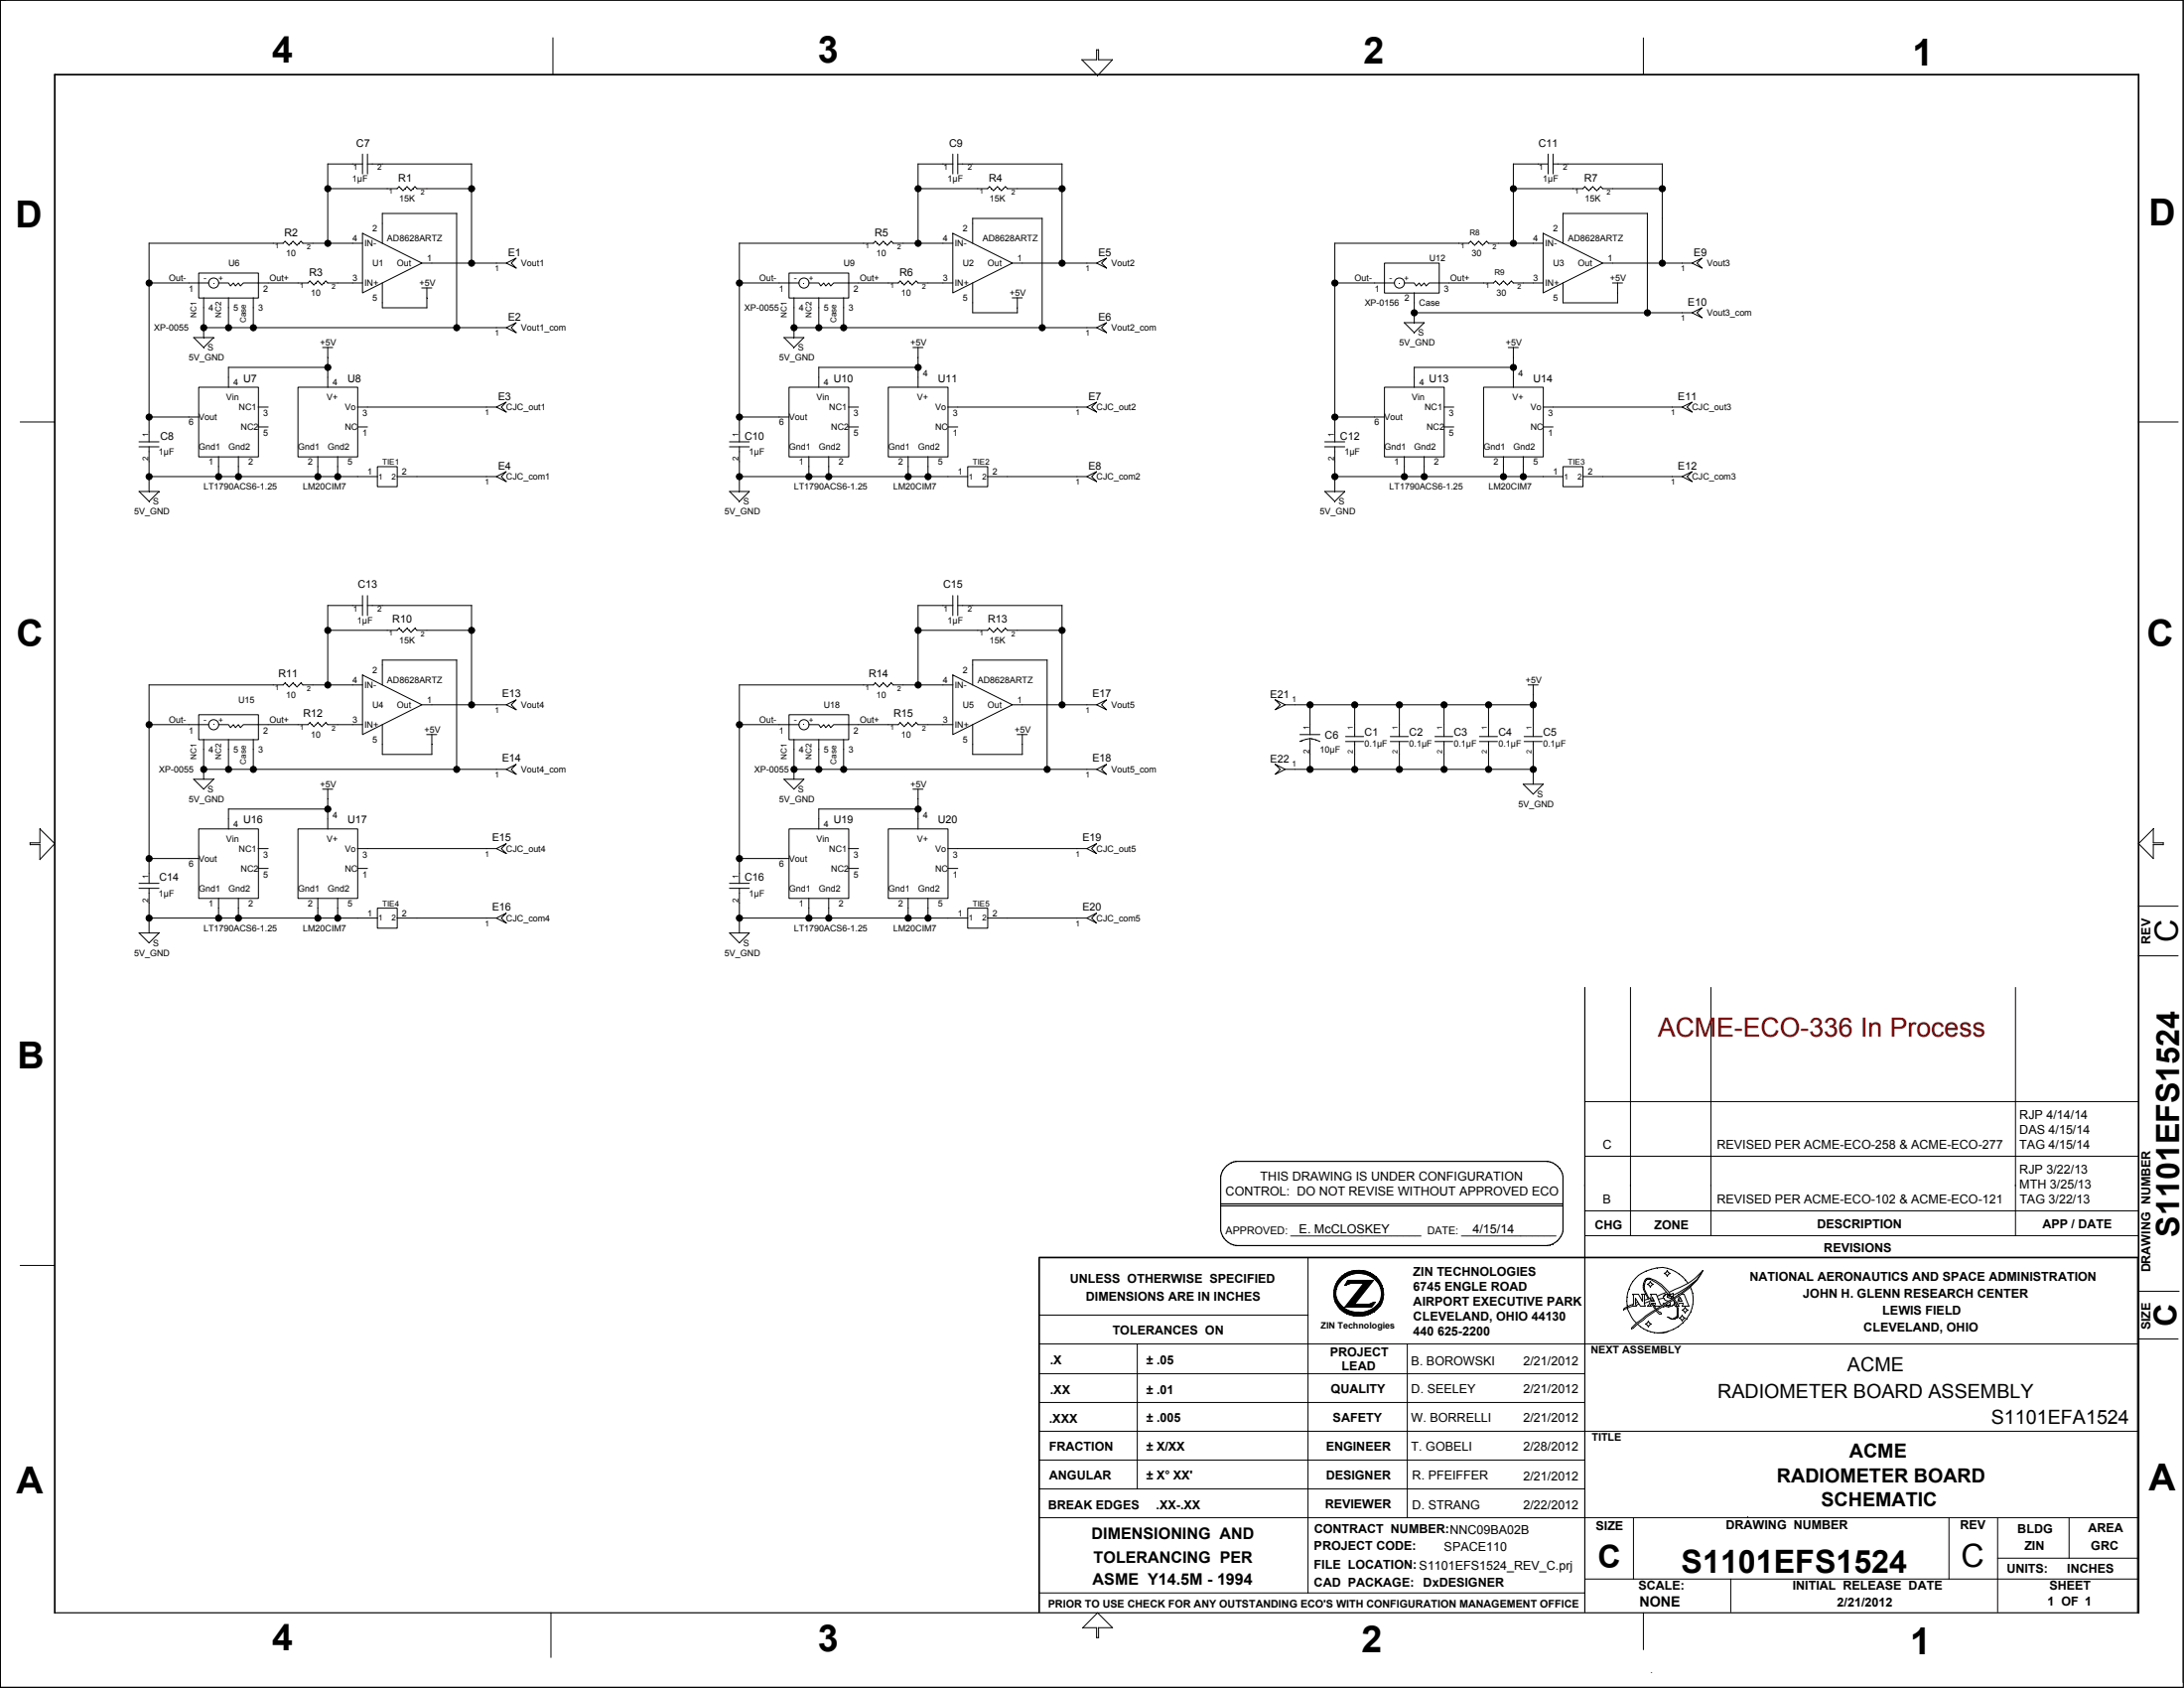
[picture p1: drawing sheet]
<svg xmlns="http://www.w3.org/2000/svg" width="559mm" height="432mm" viewBox="0 0 559 432" stroke-linecap="round" stroke-linejoin="round" font-family="sans-serif">
<g fill="none" stroke="#000" stroke-width=".25">
<path d="M.1 0h558.5v431.7h-558.5zM141.5 9.7v9.4M281.1 12.7v2.6h3.5l-3.8 4-4-4M281.1 12.7h-.5v2.6h-3.8M420.5 9.7v9.4M558.6 0v431.7M558.6 0h-558.5v431.7M92.7 39.4v5.1M94 39.4v5.1M243.8 39.4v5.1M245.1 39.4v5.1M396.1 39.4v5.1"/>
<path d="M397.4 39.4v5.1M83.9 42h8.9M83.9 48.3h17.7M83.9 41.9v20.3M92.7 59.7l15.2 7.6-15.2 7.6zM94 42h26.7M97.8 54.6v7.7M97.8 54.6h19.1M101.6 48.3l.5-.5 1 1 1-1 1.1 1 1-1 .5 .5M106.6 48.3h14.1M116.8 54.6v29.2M120.6 41.9v25.4"/>
<path d="M234.9 42h8.9M234.9 48.3h17.8M234.9 41.9v20.3M243.8 59.7l15.2 7.6-15.2 7.6zM245 42h26.8M248.9 55.8v6.5M248.9 55.9h17.8M252.7 48.3l.5-.5 1 1 1-1 1 1 1-1 .5 .5h14.1M266.6 55.8v28M271.7 41.9v25.4M387.2 42h8.9M387.2 41.9v20.3"/>
<path d="M387.2 48.3h17.8l.5-.5 1 1 1-1 1 1 1.1-1 .5 .5M394.8 59.7l15.3 7.6-15.3 7.6zM397.3 42h28M399.9 54.6v7.7M399.9 54.6h21.6M410 48.3h15.3M421.5 54.6v25.4M425.3 41.9v25.4M38.1 72.4h15.3M38.1 62.2h34.4l.4-.5 1.1 1 1-1 1 1 1-1 .5 .5M38.1 62.2v50.9M50.8 69.8h15.3v6.4h-15.3z"/>
<path d="M52.1 76.2v10.2M55.9 72.4h2.6l.5 .7 .7-.7 .5 .7 .8-.7 .5 .7 .8-.7h3.8M58.5 76.2v7.6M64.8 76.2v7.6M66 72.4h12.8l.5-.5 1 1 1-1 1 1 1.1-1 .5 .5M77.5 62.2h15.3M83.8 72.4h9M97.8 72.3v6.4h11.5M107.9 67.3h21.7M107.9 73.7h2.6M109.2 73.6v5.1M129.5 67.3l2.6-1.3-1.3 1.3 1.3 1.3z"/>
<path d="M189.2 62.2v50.9M189.2 72.4h15.3M189.2 62.2h34.3M201.9 69.8h15.3v6.4h-15.3zM203.1 76.2v10.2M207 72.4h2.5l.5 .7 .8-.7 .5 .7 .7-.7 .5 .7 .8-.7h16.6M209.5 76.2v7.6M215.8 76.2v7.6M223.5 62.2l.5-.5 1 1 1-1 1 1 1-1 .5 .5h15.3M229.8 72.4l.5-.5 1 1 1.1-1 1 1 1-1 .5 .5h8.9M248.9 72.3v7.7h11.4M259 67.3h21.6"/>
<path d="M259 76.2h2.6M260.3 76.2v3.8M280.6 67.3l2.5-1.3-1.3 1.3 1.3 1.3zM341.5 72.4h15.3M341.5 62.2h34.3l.5-.5 1 1 1-1 1 1 1-1 .6 .5M341.5 62.2v50.9M354.2 67.3h14v7.7h-14zM359.3 72.4h2.6l.5 .7 .7-.7 .5 .7 .8-.7 .5 .7 .8-.7h16.5l.4-.5 1.1 1 1-1 1 1 1-1 .5 .5M361.9 74.9v7.6M380.8 62.2h14.1M387.2 72.4h7.7M410 67.3h23"/>
<path d="M412.6 72.4h2.5M413.9 72.3v5.2h-14v-5.2M432.9 67.3l2.6-1.3-1.3 1.3 1.3 1.3zM49.5 86.4h5.2l-2.6 2.5-2.5-2.5M50.8 99.1h15.3v17.8h-15.3zM52.1 83.8h77.5M58.5 93.9v5.2M58.5 94h25.4M76.2 99.1h15.3v17.8h-15.3zM82.5 88.9h2.6M83.9 88.9v10.2M129.5 83.8l2.6-1.3-1.3 1.3 1.3 1.3z"/>
<path d="M200.6 86.4h5.1l-2.6 2.5zM201.9 99.1h15.3v17.8h-15.3zM203.1 83.8h77.5M209.5 93.9v5.2M209.5 94h25.4M227.3 99.1h15.3v17.8h-15.3zM233.6 88.9h2.6M234.9 88.9v10.2M280.6 83.8l2.5-1.3-1.3 1.3 1.3 1.3zM354.2 99.1h15.3v17.8h-15.3zM359.3 82.5h5.1l-2.5 2.6zM361.9 93.9v5.2"/>
<path d="M361.9 80h71.1M361.9 94h25.3M379.6 99.1h15.3v17.8h-15.3zM385.9 88.9h2.6M387.2 88.9v10.2M432.9 80l2.6-1.3-1.3 1.3 1.3 1.3zM5.2 107.9h8.9M35.6 113h5.1M35.6 114.3h5.1M38.1 106.7h12.8M38.1 114.3v11.4M55.9 116.8v5.1"/>
<path d="M61 116.8v5.1M66 104.1h2.6M66 109.2h2.6M81.3 116.8v5.1M86.4 116.8v5.1M91.4 104.1h35.6M91.4 109.2h2.6M96.6 119.4h5v5.1h-5zM127 104.1l2.5-1.2-1.2 1.2 1.2 1.3zM186.6 113h5.1M186.6 114.3h5.1M189.2 114.3v11.4"/>
<path d="M189.2 106.7h12.7M207 116.8v5.1M212 116.8v5.1M217.1 104.1h2.6M217.1 109.2h2.6M232.4 116.8v5.1M237.4 116.8v5.1M242.5 104.1h35.6M242.5 109.2h2.6M247.6 119.4h5.1v5.1h-5.1zM278.1 104.1l2.5-1.2-1.3 1.2 1.3 1.3zM338.9 113h5.2"/>
<path d="M338.9 114.3h5.2M341.5 106.7h12.8M341.5 114.3v11.4M359.3 116.8v5.1M364.4 116.8v5.1M369.4 104.1h2.6M369.4 109.2h2.6M384.7 116.8v5.1M389.7 116.8v5.1M394.8 104.1h35.6M394.8 109.2h2.6M399.9 119.4h5.1v5.1h-5.1z"/>
<path d="M430.4 104.1l2.5-1.2-1.2 1.2 1.2 1.3zM547.1 107.9h10.2M35.6 125.7h5.1l-2.6 2.6-2.5-2.6M38.1 121.9h58.5M101.6 121.9h25.4M127 121.9l2.5-1.3-1.2 1.3 1.2 1.3zM186.6 125.7h5.1l-2.5 2.6-2.5-2.6M189.2 121.9h58.4M252.6 121.9h25.5M278.1 121.9l2.5-1.3-1.3 1.3 1.3 1.3zM338.9 125.7h5.2l-2.6 2.6zM341.5 121.9h58.4"/>
<path d="M404.9 121.9h25.5M430.4 121.9l2.5-1.3-1.2 1.3 1.2 1.3zM92.7 152.4v5.1M92.8 154.9l-8.9-.1v20.4M94 154.9h26.7M94 152.4v5.1M120.6 154.8v25.5M243.8 152.4v5.1M243.8 154.9l-8.9-.1v20.4M245 154.9h26.8M245.1 152.4v5.1M271.7 154.8v25.5"/>
<path d="M77.5 175.2h15.3M77.5 175.2l-.5-.5-1 1-1-1-1 1-1.1-1-.4 .5h-34.4v50.8M83.9 161.2h17.7M92.7 172.7l15.2 7.6-15.2 7.6zM101.6 161.2l.5-.5 1 1 1-1 1.1 1 1-1 .5 .5M106.6 161.2h14.1M116.8 168.8v28M116.9 168.9l-19.1-.1v6.5M223.5 175.2l.5-.5 1 1 1-1 1 1 1-1 .5 .5h15.3M223.5 175.2h-34.3v50.8M234.9 161.2h17.8M243.8 172.7l15.2 7.6-15.2 7.6z"/>
<path d="M252.7 161.2l.5-.5 1 1 1-1 1 1 1-1 .5 .5h14.1M267.9 168.8v28M268 168.9l-19.1-.1v6.5M326.3 179l2.5 1.3-2.5 1.3 1.3-1.3zM391 175.2h2.6M392.3 175.2v13.2M38.1 185.4h15.3M49.5 199.3h5.2l-2.6 2.6-2.5-2.6M50.8 182.8h15.3v6.4h-15.3zM52.1 189.1v10.2M52.1 196.8h77.5M55.9 185.4h2.6l.5 .7 .7-.7 .5 .7 .8-.7 .5 .7 .8-.7h3.8"/>
<path d="M58.5 189.1v7.7M64.8 189.1v7.7M66 185.4h12.8l.5-.5 1 1 1-1 1 1 1.1-1 .5 .5M83.8 185.4h9M97.8 185.3v7.7h12.7M107.9 180.3h21.7M109.2 187.9h2.6M110.5 187.9v5.1M129.5 180.3l2.6-1.3-1.3 1.3 1.3 1.3zM129.5 196.8l2.6-1.3-1.3 1.3 1.3 1.3zM189.2 185.4h15.3M200.6 199.3h5.1l-2.6 2.6z"/>
<path d="M201.9 182.8h15.3v6.4h-15.3zM203.1 189.1v10.2M203.1 196.8h77.5M207 185.4h2.5l.5 .7 .8-.7 .5 .7 .7-.7 .5 .7 .8-.7h16.6M209.5 189.1v7.7M215.8 189.1v7.7M229.8 185.4l.5-.5 1 1 1.1-1 1 1 1-1 .5 .5h8.9M248.9 185.3v7.7h12.7M259 180.3h21.6M260.3 187.9h2.5M261.6 187.9v5.1M280.6 180.3l2.5-1.3-1.3 1.3 1.3 1.3z"/>
<path d="M280.6 196.8l2.5-1.3-1.3 1.3 1.3 1.3zM326.3 195.5l2.5 1.3-2.5 1.3 1.3-1.3zM328.8 196.8h63.5M328.8 180.3h63.5M332.6 187.9h5.1M335.2 180.2v7.8M335.2 188.9v7.9M335.2 188.9l-2.6 .8M335.2 188.9l2.5 .8M344.3 189.7h4.6M344.3 188.4h4.6M346.6 180.2v8.2"/>
<path d="M346.6 189.7v7.1M355.7 189.7h4.6M355.7 188.4h4.6M358 180.2v8.2M358 189.7v7.1M367.1 189.7h4.6M367.1 188.4h4.6M369.5 180.2v8.2M369.5 189.7v7.1M378.5 189.7h4.6M378.5 188.4h4.6M380.9 180.2v8.2"/>
<path d="M380.9 189.7v7.1M390 189.7h4.6M390 188.4h4.6M392.3 189.7v10.9M10.2 215.6h-2.5v.5h2.5v3.8l3.8-4.1-3.8-3.8v3.6M38.1 219.6h12.8M50.8 212h15.3v17.8h-15.3zM66 217.1h2.6M76.2 212h15.3v17.8h-15.3zM82.5 201.9h2.6M83.9 201.8v10.3M83.9 207l-25.4-.1v5.2"/>
<path d="M91.4 217.1h35.6M127 217.1l2.5-1.3-1.2 1.3 1.2 1.2zM189.2 219.6h12.7M201.9 212h15.3v17.8h-15.3zM217.1 217.1h2.6M227.3 212h15.3v17.8h-15.3zM233.6 201.9h2.6M234.9 201.8v10.3M234.9 207l-25.4-.1v5.2M242.5 217.1h35.6M278.1 217.1l2.5-1.3-1.3 1.3 1.3 1.2zM389.7 200.6h5.1l-2.5 2.5-2.6-2.5"/>
<path d="M550.9 215.6h2.6M553.5 215.6v.5h-2.6v3.5l-3.7-3.8 3.7-3.8v3.6M35.6 226h5.1M35.6 227.2h5.1M35.6 238.7h5.1l-2.6 2.5-2.5-2.5M38.1 234.9h58.5M38.1 227.2v11.5M55.9 229.7v5.2M61 229.7v5.2M66 222.2h2.6M81.3 229.7v5.2M86.4 229.7v5.2"/>
<path d="M91.4 222.2h2.6M96.6 232.3h5v5.1h-5zM101.6 234.9h25.4M127 234.9l2.5-1.3-1.2 1.3 1.2 1.2zM186.6 226h5.1M186.6 227.2h5.1M186.6 238.7h5.1l-2.5 2.5-2.5-2.5M189.2 227.2v11.5M189.2 234.9h58.4M207 229.7v5.2M212 229.7v5.2M217.1 222.2h2.6"/>
<path d="M232.4 229.7v5.2M237.4 229.7v5.2M242.5 222.2h2.6M247.6 232.3h5.1v5.1h-5.1zM252.6 234.9h25.5M278.1 234.9l2.5-1.3-1.3 1.3 1.3 1.2zM547.1 231.8h10.2M417.2 252.6v63.5M437.8 252.6v63.5M515.7 252.6v63.5M547.1 244.5h10.2M405.5 281.8h141.6"/>
<path d="M405.5 295.8h141.7M405.5 309.7h141.7M405.5 316.1h141.7M5.2 323.7h8.9M265.9 336.4h68.8M334.7 321.7v85.8M341.5 332.3v.6l.5 .5M344.6 328.5l-.5 .3h.5M344.6 334.1l-.5 .3M344.8 327.5h6.6l-4.8 6.1h3.8l1-.5h.5l-1 1.3h-6.8l4.8-6.1h-3.3l-1.5 .5zM344.8 327.5l-.2 .5M346.9 325.7h1.3"/>
<path d="M347.6 336.7a6.3 6.3 0 0 0 6.1-3.8 6.1 6.1 0 0 0-7-7.9 5.8 5.8 0 0 0-5.4 6.3 5.8 5.8 0 0 0 6.4 5.4M347.6 335.6a4.9 4.9 0 0 0 5.8-5.4 6 6 0 0 0-5.1-4.5 6 6 0 0 0-6 3 4.5 4.5 0 0 0 2 6.1 5.2 5.2 0 0 0 3.4 .8M350.6 333.9h.3M351.2 327.5l-.3 .3M353 327.5v.3l-.3-.3M416.4 334.6v.3a9.2 9.2 0 0 0 2.3 3.5M417.9 333.6l-2.2 1-.3 .5 .3-.2 2-.8M417.9 331.3l-.2-.2h1.5l1 1.8v-1.6l-.2-.2h1l-.3 .2v2.3l.3 .5h-1.3l-1.3-2v1.5l.3 .5h-1l.2-.5M417.9 331.3v2.3M419 333.1l-.6 .3M419 338.7a7.9 7.9 0 0 0 7.6 2M419.2 333.6l-.5 .3"/>
<path d="M421 338.7l.5-.3 .2-.5 .3 .5 .5 .3-.5 .2-.3 .6-.2-.6zM421.5 328.5l.5-.2 .3-.5 .2 .5 .5 .2-.5 .3-.2 .5-.3-.5zM421.6 327h.4a9.6 9.6 0 0 1 5.3 4.1M421.6 327a2.27 2.27 0 0 0-1.1 2.8l1.2 2.5M422 332.9l-1.3 .5M422.3 332.1l-1.6 .5M422.8 331.8l.5 1.1h-.8zM423 332.6l-.5 .3M424 335.1l1.1 .8v.3h-.6l-.7-.8M424.8 334.1h-1.5l.2-.7h-.7l1 1.5M425.1 333.9l-1.3-2.8h-1.5l.2 .2-.5 2.3-.5 .5h1l-.2-.2 .2-.5 1 1.5M425.3 324.2a9.1 9.1 0 0 1 6.6 4.1"/>
<path d="M425.3 324.2a8.8 8.8 0 0 0-8.5 5.5 8.2 8.2 0 0 0-.4 4.7M425.6 332.1l-1.3 .2M425.8 333.4h-.2v.2M425.8 325.7l.5-.2 .3-.5 .2 .5 .5 .2-.5 .3-.2 .5-.3-.5zM426.3 330.6l-2.3 1M426.3 333.6l.1 .2 .7 .1M426.6 336.9l1.2 .5M426.6 331.8l1 .3v.2M426.7 331.3h.4l.2 .3M426.8 331.3l-.2 .5M426.8 336.9l1.1 .6M426.8 332.9a1.38 1.38 0 0 1-1.2-1.1l.5-.7h1.5l.5-.3v1l-.3-.2 1.3 2"/>
<path d="M426.8 331.1a10 10 0 0 0-5-3.9l-.8 .5-.3 1.3v.8l1.3 2.3M427.3 331.6l-.7 .2M427.3 333.1v.5l-.3 .3M427.4 331.5l.2 .1M427.4 331.5l-.1 .1M427.6 331.6v.1M427.6 331.6v.2l1.3 2.1M427.8 332.3l-6.8 4.4-2.3 1.7-1.3 1.3v.3l1-.8a51.7 51.7 0 0 1 9.8-6.6l.2 .5M428.4 333a1.53 1.53 0 0 1-2.3 1.1l-.5 .3v-.3M428.9 333.9l-.3 .2h.3a4.1 4.1 0 0 1 0 2.8l-1.1 .5M429.4 331.1h.2M429.6 331.6l-.5 2-.2 .3"/>
<path d="M429.6 337.2l.5-.3 .3-.5 .2 .5 .5 .3-.5 .2-.2 .5-.3-.5zM429.9 331.8l.5 1.1h-.8zM430.1 331.1h.8l1.3 3h-1.8l.2-.7h-1l-.2 .5 .2 .2h-.5l.3 .5v2.1l-.4 .4-1.1 .4M430.4 335.1l.5-.2 .2-.5 .3 .5 .5 .2-.5 .3-.3 .5-.2-.5zM431.9 328.3l-4.8 2.3M432.4 329a8.2 8.2 0 0 1-4.2 11l-2.7 .9-1.5 .1M433.9 327.5l-1.5 1.5-4.3 3.1M435.7 325a10.1 10.1 0 0 1-4 4.3l-3.6 2M435.7 325l-2 2-1.8 1.3M435.7 325a12.2 12.2 0 0 1-4.6 5.3l-2.7 2M547.1 330.3h10.4M265.9 343.8h281.1"/>
<path d="M265.9 351.4h139.6M265.9 358.8h139.6M291 343.8v37.1M360.1 343.8v44.5M547.1 342.5h10.2M265.9 366.1h281.1M265.9 373.5h139.6M265.9 388.2h281.1M265.9 380.9h139.6M417.9 388.2v15.8M447.1 388v.3M498.7 388.2v15.8"/>
<path d="M511.1 398.6h35.9M511.1 388.2v24.2M529.4 388.2v10.4M546.9 398.8h.3M141 412.5v11.5M265.9 407.5h139.6M280.6 418.9h.5M280.6 416.4v2.6M280.6 416.4h-3.5l3.7-3.8 3.8 3.8M281.1 416.4h3.6M281.1 416.3v2.6M405.5 403.9h141.5"/>
<path d="M420.5 412.6v9.4M442.8 403.9v8.5M.1 431.6h558.5"/>
<circle cx="83.9" cy="48.3" r=".78"/>
<circle cx="120.7" cy="48.3" r=".78"/>
<circle cx="234.9" cy="48.3" r=".78"/>
<circle cx="271.7" cy="48.3" r=".78"/>
<circle cx="387.2" cy="48.3" r=".78"/>
<circle cx="425.3" cy="48.3" r=".78"/>
<circle cx="38.2" cy="72.4" r=".78"/>
<circle cx="54.7" cy="72.4" r="1.3"/>
<circle cx="83.9" cy="62.2" r=".78"/>
<circle cx="120.7" cy="67.3" r=".78"/>
<circle cx="189.2" cy="72.4" r=".78"/>
<circle cx="205.7" cy="72.4" r="1.3"/>
<circle cx="234.9" cy="62.2" r=".78"/>
<circle cx="271.7" cy="67.3" r=".78"/>
<circle cx="341.6" cy="72.4" r=".78"/>
<circle cx="358.1" cy="72.4" r="1.3"/>
<circle cx="387.2" cy="62.2" r=".78"/>
<circle cx="425.3" cy="67.3" r=".78"/>
<circle cx="52.1" cy="83.8" r=".78"/>
<circle cx="58.5" cy="83.8" r=".78"/>
<circle cx="64.8" cy="83.8" r=".78"/>
<circle cx="83.9" cy="94" r=".78"/>
<circle cx="116.9" cy="83.8" r=".78"/>
<circle cx="203.2" cy="83.8" r=".78"/>
<circle cx="209.5" cy="83.8" r=".78"/>
<circle cx="215.9" cy="83.8" r=".78"/>
<circle cx="234.9" cy="94" r=".78"/>
<circle cx="266.7" cy="83.8" r=".78"/>
<circle cx="361.9" cy="80" r=".78"/>
<circle cx="387.2" cy="94" r=".78"/>
<circle cx="421.5" cy="80" r=".78"/>
<circle cx="38.2" cy="106.7" r=".78"/>
<circle cx="189.2" cy="106.7" r=".78"/>
<circle cx="341.6" cy="106.7" r=".78"/>
<circle cx="38.2" cy="121.9" r=".78"/>
<circle cx="55.9" cy="121.9" r=".78"/>
<circle cx="61" cy="121.9" r=".78"/>
<circle cx="81.3" cy="121.9" r=".78"/>
<circle cx="86.4" cy="121.9" r=".78"/>
<circle cx="189.2" cy="121.9" r=".78"/>
<circle cx="207" cy="121.9" r=".78"/>
<circle cx="212.1" cy="121.9" r=".78"/>
<circle cx="232.4" cy="121.9" r=".78"/>
<circle cx="237.5" cy="121.9" r=".78"/>
<circle cx="341.6" cy="121.9" r=".78"/>
<circle cx="359.3" cy="121.9" r=".78"/>
<circle cx="364.4" cy="121.9" r=".78"/>
<circle cx="384.7" cy="121.9" r=".78"/>
<circle cx="389.8" cy="121.9" r=".78"/>
<circle cx="83.9" cy="161.3" r=".78"/>
<circle cx="83.9" cy="175.2" r=".78"/>
<circle cx="120.7" cy="161.3" r=".78"/>
<circle cx="234.9" cy="175.2" r=".78"/>
<circle cx="234.9" cy="161.3" r=".78"/>
<circle cx="271.7" cy="161.3" r=".78"/>
<circle cx="38.2" cy="185.4" r=".78"/>
<circle cx="52.1" cy="196.8" r=".78"/>
<circle cx="54.7" cy="185.4" r="1.3"/>
<circle cx="58.5" cy="196.8" r=".78"/>
<circle cx="64.8" cy="196.8" r=".78"/>
<circle cx="116.9" cy="196.8" r=".78"/>
<circle cx="120.7" cy="180.3" r=".78"/>
<circle cx="189.2" cy="185.4" r=".78"/>
<circle cx="203.2" cy="196.8" r=".78"/>
<circle cx="205.7" cy="185.4" r="1.3"/>
<circle cx="209.5" cy="196.8" r=".78"/>
<circle cx="215.9" cy="196.8" r=".78"/>
<circle cx="267.9" cy="196.8" r=".78"/>
<circle cx="271.7" cy="180.3" r=".78"/>
<circle cx="335.2" cy="196.8" r=".78"/>
<circle cx="335.2" cy="180.3" r=".78"/>
<circle cx="346.6" cy="196.8" r=".78"/>
<circle cx="346.6" cy="180.3" r=".78"/>
<circle cx="358.1" cy="196.8" r=".78"/>
<circle cx="358.1" cy="180.3" r=".78"/>
<circle cx="369.5" cy="180.3" r=".78"/>
<circle cx="369.5" cy="196.8" r=".78"/>
<circle cx="380.9" cy="180.3" r=".78"/>
<circle cx="380.9" cy="196.8" r=".78"/>
<circle cx="392.3" cy="180.3" r=".78"/>
<circle cx="392.3" cy="196.8" r=".78"/>
<circle cx="38.2" cy="219.6" r=".78"/>
<circle cx="83.9" cy="207" r=".78"/>
<circle cx="189.2" cy="219.6" r=".78"/>
<circle cx="234.9" cy="207" r=".78"/>
<circle cx="38.2" cy="234.9" r=".78"/>
<circle cx="55.9" cy="234.9" r=".78"/>
<circle cx="61" cy="234.9" r=".78"/>
<circle cx="81.3" cy="234.9" r=".78"/>
<circle cx="86.4" cy="234.9" r=".78"/>
<circle cx="189.2" cy="234.9" r=".78"/>
<circle cx="207" cy="234.9" r=".78"/>
<circle cx="212.1" cy="234.9" r=".78"/>
<circle cx="232.4" cy="234.9" r=".78"/>
<circle cx="237.5" cy="234.9" r=".78"/>
</g>
<path d="M547.2 19.1v393.5M547.2 19.1h-533.2v393.5M265.9 321.9v90.5M265.9 321.7h281.1" fill="none" stroke="#000" stroke-width=".42"/>
<path d="M405.5 252.6v159.8M316.1 297.1h80M316.4 297.1a4.8 4.8 0 0 0-4.1 3.8v14a4.8 4.8 0 0 0 4 3.7M396 297.1a4.7 4.7 0 0 1 3.9 3.8v14a4.7 4.7 0 0 1-4.1 3.7M312.3 308h87.6M312.3 308.5h87.6M316.1 318.6h80M351.7 333.1l-.3 .3M546.9 321.9v90.7M14 412.6h533.2" fill="none" stroke="#000" stroke-width=".3"/>
<path d="M341.8 329a5.6 5.6 0 0 0 2 6.4M342.8 327.8a4.2 4.2 0 0 0-.8 5.1M345.1 327.8h5.8l-4.8 6.1h4.1l1.2-.5-.5 .7h-6.3l4.8-6.1h-3.8l-1 .5zM347 325.1a6.6 6.6 0 0 1 5.7 2.4M347.1 325.1l-.7 .1M352.5 327.5a5.2 5.2 0 0 1 .7 6.1M353.2 328.8a4.5 4.5 0 0 1-.2 4.6" fill="none" stroke="#000" stroke-width=".51"/>
<path d="M341.5 331.6a5.9 5.9 0 0 0 6.2 4.3M342 328.5l-.2 .8M342 328.5a6.6 6.6 0 0 1 11.5 .5M342.5 334.1a6.3 6.3 0 0 0 5.6 2.4M345.3 333.6l4.6-5.6h.3l-4.6 5.9h-.5M346.6 325.2a5.7 5.7 0 0 0-4.6 3.3M348.1 336.4l-.1 .1M353.2 333.1a6.6 6.6 0 0 1-6.1 2.8M353.2 333.4a5.8 5.8 0 0 1-4.8 3" fill="none" stroke="#000" stroke-width=".63"/>
<g fill="#000">
<circle cx="83.9" cy="48.3" r=".8"/>
<circle cx="120.7" cy="48.3" r=".8"/>
<circle cx="234.9" cy="48.3" r=".8"/>
<circle cx="271.7" cy="48.3" r=".8"/>
<circle cx="387.2" cy="48.3" r=".8"/>
<circle cx="425.3" cy="48.3" r=".8"/>
<circle cx="38.1" cy="72.4" r=".8"/>
<circle cx="83.9" cy="62.2" r=".8"/>
<circle cx="120.7" cy="67.3" r=".8"/>
<circle cx="189.2" cy="72.4" r=".8"/>
<circle cx="234.9" cy="62.2" r=".8"/>
<circle cx="271.7" cy="67.3" r=".8"/>
<circle cx="341.5" cy="72.4" r=".8"/>
<circle cx="387.2" cy="62.2" r=".8"/>
<circle cx="425.3" cy="67.3" r=".8"/>
<circle cx="52.1" cy="83.8" r=".8"/>
<circle cx="58.5" cy="83.8" r=".8"/>
<circle cx="64.8" cy="83.8" r=".8"/>
<circle cx="83.9" cy="94" r=".8"/>
<circle cx="116.8" cy="83.8" r=".8"/>
<circle cx="203.2" cy="83.8" r=".8"/>
<circle cx="209.5" cy="83.8" r=".8"/>
<circle cx="215.9" cy="83.8" r=".8"/>
<circle cx="234.9" cy="94" r=".8"/>
<circle cx="266.7" cy="83.8" r=".8"/>
<circle cx="361.9" cy="80" r=".8"/>
<circle cx="387.2" cy="94" r=".8"/>
<circle cx="421.5" cy="80" r=".8"/>
<circle cx="38.1" cy="106.7" r=".8"/>
<circle cx="189.2" cy="106.7" r=".8"/>
<circle cx="341.5" cy="106.7" r=".8"/>
<circle cx="38.1" cy="121.9" r=".8"/>
<circle cx="55.9" cy="121.9" r=".8"/>
<circle cx="61" cy="121.9" r=".8"/>
<circle cx="81.3" cy="121.9" r=".8"/>
<circle cx="86.4" cy="121.9" r=".8"/>
<circle cx="189.2" cy="121.9" r=".8"/>
<circle cx="207" cy="121.9" r=".8"/>
<circle cx="212" cy="121.9" r=".8"/>
<circle cx="232.4" cy="121.9" r=".8"/>
<circle cx="237.4" cy="121.9" r=".8"/>
<circle cx="341.5" cy="121.9" r=".8"/>
<circle cx="359.3" cy="121.9" r=".8"/>
<circle cx="364.4" cy="121.9" r=".8"/>
<circle cx="384.7" cy="121.9" r=".8"/>
<circle cx="389.8" cy="121.9" r=".8"/>
<circle cx="83.9" cy="161.2" r=".8"/>
<circle cx="83.9" cy="175.2" r=".8"/>
<circle cx="120.7" cy="161.2" r=".8"/>
<circle cx="234.9" cy="175.2" r=".8"/>
<circle cx="234.9" cy="161.2" r=".8"/>
<circle cx="271.7" cy="161.2" r=".8"/>
<circle cx="38.1" cy="185.4" r=".8"/>
<circle cx="52.1" cy="196.8" r=".8"/>
<circle cx="58.5" cy="196.8" r=".8"/>
<circle cx="64.8" cy="196.8" r=".8"/>
<circle cx="116.8" cy="196.8" r=".8"/>
<circle cx="120.7" cy="180.3" r=".8"/>
<circle cx="189.2" cy="185.4" r=".8"/>
<circle cx="203.2" cy="196.8" r=".8"/>
<circle cx="209.5" cy="196.8" r=".8"/>
<circle cx="215.9" cy="196.8" r=".8"/>
<circle cx="267.9" cy="196.8" r=".8"/>
<circle cx="271.7" cy="180.3" r=".8"/>
<circle cx="335.2" cy="196.8" r=".8"/>
<circle cx="335.2" cy="180.3" r=".8"/>
<circle cx="346.6" cy="196.8" r=".8"/>
<circle cx="346.6" cy="180.3" r=".8"/>
<circle cx="358" cy="196.8" r=".8"/>
<circle cx="358" cy="180.3" r=".8"/>
<circle cx="369.5" cy="180.3" r=".8"/>
<circle cx="369.5" cy="196.8" r=".8"/>
<circle cx="380.9" cy="196.8" r=".8"/>
<circle cx="380.9" cy="180.3" r=".8"/>
<circle cx="392.3" cy="196.8" r=".8"/>
<circle cx="392.3" cy="180.3" r=".8"/>
<circle cx="38.1" cy="219.6" r=".8"/>
<circle cx="83.9" cy="207" r=".8"/>
<circle cx="189.2" cy="219.6" r=".8"/>
<circle cx="234.9" cy="207" r=".8"/>
<circle cx="38.1" cy="234.9" r=".8"/>
<circle cx="55.9" cy="234.9" r=".8"/>
<circle cx="61" cy="234.9" r=".8"/>
<circle cx="81.3" cy="234.9" r=".8"/>
<circle cx="86.4" cy="234.9" r=".8"/>
<circle cx="189.2" cy="234.9" r=".8"/>
<circle cx="207" cy="234.9" r=".8"/>
<circle cx="212" cy="234.9" r=".8"/>
<circle cx="232.4" cy="234.9" r=".8"/>
<circle cx="237.4" cy="234.9" r=".8"/>
</g>
<g font-size="9.5">
<text x="69.6" y="16.1">4</text>
<text x="209.3" y="16.1">3</text>
<text x="348.9" y="16.3">2</text>
<text x="489.3" y="16.8">1</text>
<text x="3.9" y="58.2">D</text>
<text x="549.7" y="57.7">D</text>
<text x="4.1" y="165.4">C</text>
<text x="549.2" y="165.4">C</text>
<text x="4.4" y="273.3">B</text>
<text x="4.1" y="381.9">A</text>
<text x="549.7" y="381.2">A</text>
<text x="69.6" y="422.3">4</text>
<text x="209.3" y="422.5">3</text>
<text x="348.4" y="422.8">2</text>
<text x="488.8" y="423.3">1</text>
</g>
<g font-size="8.2">
<text x="557.2" y="241.1" transform="rotate(-90 557.2 241.1)">C</text>
<text x="557.6" y="316.4" transform="rotate(-90 557.6 316.4)">S1101EFS1524</text>
<text x="557" y="339.5" transform="rotate(-90 557 339.5)">C</text>
<text x="408.8" y="401">C</text>
<text x="501.8" y="400.9">C</text>
<text x="430.2" y="402.3">S1101EFS1524</text>
</g>
<text font-size="6.8" fill="#800000" x="424.2" y="265.3">ACME-ECO-336 In Process</text>
<g font-size="5">
<text x="472.7" y="350.8">ACME</text>
<text x="439.5" y="357.7">RADIOMETER BOARD ASSEMBLY</text>
<text x="509.5" y="364.3">S1101EFA1524</text>
<text x="473.2" y="372.9">ACME</text>
<text x="454.7" y="379.3">RADIOMETER BOARD</text>
<text x="466" y="385.4">SCHEMATIC</text>
</g>
<g font-size="4.1">
<text x="279.3" y="393.7">DIMENSIONING AND</text>
<text x="279.8" y="399.8">TOLERANCING PER</text>
<text x="279.6" y="405.3">ASME Y14.5M - 1994</text>
</g>
<text font-size="3.6" x="419.5" y="411">NONE</text>
<g font-size="3.2">
<text x="550.2" y="241.5" transform="rotate(-90 550.2 241.5)">REV</text>
<text x="516.7" y="286.3">RJP 4/14/14</text>
<text x="410.1" y="293.9">C</text>
<text x="439.3" y="293.9">REVISED PER ACME-ECO-258 &amp; ACME-ECO-277</text>
<text x="516.7" y="290.1">DAS 4/15/14</text>
<text x="516.7" y="293.9">TAG 4/15/14</text>
<text x="313.6" y="305.8">CONTROL: DO NOT REVISE WITHOUT APPROVED ECO</text>
<text x="322.5" y="302">THIS DRAWING IS UNDER CONFIGURATION</text>
<text x="516.7" y="304">MTH 3/25/13</text>
<text x="516.7" y="300.2">RJP 3/22/13</text>
<text x="410.1" y="307.8">B</text>
<text x="439.3" y="307.8">REVISED PER ACME-ECO-102 &amp; ACME-ECO-121</text>
<text x="516.7" y="307.8">TAG 3/22/13</text>
<text x="332.4" y="315.4">E. McCLOSKEY</text>
<text x="376.8" y="315.4">4/15/14</text>
<text x="408.1" y="314.4">CHG</text>
<text x="423.3" y="314.4">ZONE</text>
<text x="464.9" y="314.1">DESCRIPTION</text>
<text x="522.6" y="314.1">APP / DATE</text>
<text x="466.7" y="320.2">REVISIONS</text>
<text x="273.8" y="328.1">UNLESS OTHERWISE SPECIFIED</text>
<text x="361.6" y="326.3">ZIN TECHNOLOGIES</text>
<text x="447.7" y="327.6">NATIONAL AERONAUTICS AND SPACE ADMINISTRATION</text>
<text x="550.2" y="325.5" transform="rotate(-90 550.2 325.5)">DRAWING NUMBER</text>
<text x="277.8" y="332.7">DIMENSIONS ARE IN INCHES</text>
<text x="361.6" y="330.1">6745 ENGLE ROAD</text>
<text x="361.6" y="333.9">AIRPORT EXECUTIVE PARK</text>
<text x="461.3" y="331.9">JOHN H. GLENN RESEARCH CENTER</text>
<text x="284.6" y="341.3">TOLERANCES ON</text>
<text x="361.6" y="337.7">CLEVELAND, OHIO 44130</text>
<text x="361.6" y="341.5">440 625-2200</text>
<text x="476.8" y="340.5">CLEVELAND, OHIO</text>
<text x="481.7" y="336.2">LEWIS FIELD</text>
<text x="550.2" y="340.2" transform="rotate(-90 550.2 340.2)">SIZE</text>
<text x="340.3" y="346.9">PROJECT</text>
<text x="268.7" y="348.9">.X</text>
<text x="293.3" y="348.9">± .05</text>
<text x="343.3" y="350.4">LEAD</text>
<text x="361.1" y="349.2">B. BOROWSKI</text>
<text x="389.8" y="349.2">2/21/2012</text>
<text x="268.7" y="356.5">.XX</text>
<text x="293.3" y="356.5">± .01</text>
<text x="340.5" y="356.3">QUALITY</text>
<text x="361.1" y="356.3">D. SEELEY</text>
<text x="389.8" y="356.3">2/21/2012</text>
<text x="268.4" y="363.9">.XXX</text>
<text x="293.3" y="363.6">± .005</text>
<text x="341" y="363.6">SAFETY</text>
<text x="361.1" y="363.7">W. BORRELLI</text>
<text x="389.8" y="363.7">2/21/2012</text>
<text x="268.4" y="371">FRACTION</text>
<text x="293.3" y="371">± X/XX</text>
<text x="339.3" y="371">ENGINEER</text>
<text x="361.1" y="371.1">T. GOBELI</text>
<text x="389.8" y="371.1">2/28/2012</text>
<text x="268.4" y="378.4">ANGULAR</text>
<text x="293.3" y="378.4">± X° XX'</text>
<text x="339.3" y="378.4">DESIGNER</text>
<text x="361.4" y="378.4">R. PFEIFFER</text>
<text x="389.8" y="378.7">2/21/2012</text>
<text x="268.2" y="386">BREAK EDGES</text>
<text x="295.8" y="386">.XX-.XX</text>
<text x="339" y="385.7">REVIEWER</text>
<text x="361.4" y="386">D. STRANG</text>
<text x="389.8" y="386">2/22/2012</text>
<text x="336.2" y="392.3">CONTRACT NUMBER:NNC09BA02B</text>
<text x="408.3" y="391.5">SIZE</text>
<text x="441.6" y="391.3">DRAWING NUMBER</text>
<text x="501.5" y="391.3">REV</text>
<text x="516.2" y="392.3">BLDG</text>
<text x="534.2" y="392">AREA</text>
<text x="336.2" y="396.6">PROJECT CODE:</text>
<text x="336.2" y="401.4">FILE LOCATION: S1101EFS1524_REV_C.prj</text>
<text x="369.5" y="396.7">SPACE110</text>
<text x="518" y="396.6">ZIN</text>
<text x="535" y="396.6">GRC</text>
<text x="336.2" y="406">CAD PACKAGE:</text>
<text x="364.2" y="406">DxDESIGNER</text>
<text x="419.2" y="406.8">SCALE:</text>
<text x="458.6" y="406.8">INITIAL RELEASE DATE</text>
<text x="513.4" y="402.5">UNITS:</text>
<text x="524.3" y="406.8">SHEET</text>
<text x="528.9" y="402.5">INCHES</text>
<text x="470.1" y="411.1">2/21/2012</text>
<text x="523.9" y="410.8">1 OF 1</text>
</g>
<g font-size="2.7">
<text x="91.2" y="37.5">C7</text>
<text x="242.9" y="37.5">C9</text>
<text x="393.7" y="37.5">C11</text>
<text x="101.9" y="46.4">R1</text>
<text x="253" y="46.4">R4</text>
<text x="405.3" y="46.4">R7</text>
<text x="72.8" y="60.4">R2</text>
<text x="130" y="65.4">E1</text>
<text x="223.8" y="60.4">R5</text>
<text x="281.1" y="65.4">E5</text>
<text x="433.4" y="65.4">E9</text>
<text x="79.1" y="70.5">R3</text>
<text x="230.2" y="70.5">R6</text>
<text x="130" y="82">E2</text>
<text x="281.1" y="82">E6</text>
<text x="431.9" y="78.1">E10</text>
<text x="62.3" y="97.7">U7</text>
<text x="88.9" y="97.7">U8</text>
<text x="213.3" y="97.7">U10</text>
<text x="240" y="97.7">U11</text>
<text x="365.7" y="97.7">U13</text>
<text x="392.3" y="97.7">U14</text>
<text x="127.5" y="102.3">E3</text>
<text x="278.5" y="102.3">E7</text>
<text x="429.3" y="102.3">E11</text>
<text x="41" y="112.4">C8</text>
<text x="190.5" y="112.4">C10</text>
<text x="342.9" y="112.4">C12</text>
<text x="127.5" y="120.1">E4</text>
<text x="278.5" y="120.1">E8</text>
<text x="429.3" y="120.1">E12</text>
<text x="91.6" y="150.5">C13</text>
<text x="241.3" y="150.5">C15</text>
<text x="100.4" y="159.4">R10</text>
<text x="252.8" y="159.4">R13</text>
<text x="71.2" y="173.4">R11</text>
<text x="222.3" y="173.4">R14</text>
<text x="128.5" y="178.4">E13</text>
<text x="279.5" y="178.4">E17</text>
<text x="325" y="178.7">E21</text>
<text x="77.6" y="183.5">R12</text>
<text x="228.6" y="183.5">R15</text>
<text x="339" y="189.1">C6</text>
<text x="349.2" y="188.3">C1</text>
<text x="360.6" y="188.3">C2</text>
<text x="372" y="188.3">C3</text>
<text x="383.4" y="188.3">C4</text>
<text x="394.8" y="188.3">C5</text>
<text x="128.5" y="194.9">E14</text>
<text x="279.5" y="194.9">E18</text>
<text x="325" y="195.2">E22</text>
<text x="62.3" y="210.7">U16</text>
<text x="88.9" y="210.7">U17</text>
<text x="125.9" y="215.2">E15</text>
<text x="213.3" y="210.7">U19</text>
<text x="240" y="210.7">U20</text>
<text x="277" y="215.2">E19</text>
<text x="40.8" y="225.4">C14</text>
<text x="190.5" y="225.4">C16</text>
<text x="125.9" y="233">E16</text>
<text x="277" y="233">E20</text>
<text x="313.6" y="315.8">APPROVED: ______________________ DATE: ________________</text>
<text x="407" y="346.2">NEXT ASSEMBLY</text>
<text x="407.3" y="368.6">TITLE</text>
<text x="268.2" y="411.2">PRIOR TO USE CHECK FOR ANY OUTSTANDING ECO'S WITH CONFIGURATION MANAGEMENT OFFICE</text>
</g>
<g font-size="2.3">
<text x="90.2" y="46.5">1µF</text>
<text x="242.5" y="46.5">1µF</text>
<text x="394.8" y="46.5">1µF</text>
<text x="102.2" y="51.6">15K</text>
<text x="253.2" y="51.6">15K</text>
<text x="405.6" y="51.6">15K</text>
<text x="95.3" y="59.2">2</text>
<text x="246.3" y="59.2">2</text>
<text x="397.4" y="59.2">2</text>
<text x="73.2" y="65.5">10</text>
<text x="90.2" y="61.7">4</text>
<text x="93.3" y="63">IN-</text>
<text x="99.1" y="61.7">AD8628ARTZ</text>
<text x="224.2" y="65.5">10</text>
<text x="241.3" y="61.7">4</text>
<text x="244.3" y="63">IN-</text>
<text x="251.4" y="61.7">AD8628ARTZ</text>
<text x="376.6" y="65.5">30</text>
<text x="392.3" y="61.7">4</text>
<text x="395.4" y="63">IN-</text>
<text x="401.2" y="61.7">AD8628ARTZ</text>
<text x="43.2" y="71.9">Out-</text>
<text x="52.1" y="71.9">-</text>
<text x="58.5" y="68.1">U6</text>
<text x="69" y="71.9">Out+</text>
<text x="90.2" y="71.9">3</text>
<text x="95.3" y="68.1">U1</text>
<text x="101.6" y="68.1">Out</text>
<text x="109.3" y="66.8">1</text>
<text x="133.3" y="68.1">Vout1</text>
<text x="194.3" y="71.9">Out-</text>
<text x="203.2" y="71.9">-</text>
<text x="215.9" y="68.1">U9</text>
<text x="220" y="71.9">Out+</text>
<text x="241.3" y="71.9">3</text>
<text x="246.3" y="68.1">U2</text>
<text x="252.7" y="68.1">Out</text>
<text x="260.3" y="66.8">1</text>
<text x="284.4" y="68.1">Vout2</text>
<text x="346.6" y="71.9">Out-</text>
<text x="355.5" y="71.9">-</text>
<text x="365.7" y="66.8">U12</text>
<text x="371.1" y="71.9">Out+</text>
<text x="392.3" y="71.9">3</text>
<text x="397.4" y="68.1">U3</text>
<text x="403.7" y="68.1">Out</text>
<text x="411.4" y="66.8">1</text>
<text x="412" y="71.9">+5V</text>
<text x="436.8" y="68.1">Vout3</text>
<text x="48.3" y="74.7">1</text>
<text x="67.4" y="74.7">2</text>
<text x="79.5" y="75.7">10</text>
<text x="93.3" y="73.2">IN+</text>
<text x="95.3" y="77">5</text>
<text x="107.3" y="73.2">+5V</text>
<text x="199.3" y="74.7">1</text>
<text x="218.4" y="74.7">2</text>
<text x="230.6" y="75.7">10</text>
<text x="244.3" y="73.2">IN+</text>
<text x="246.3" y="77">5</text>
<text x="258.4" y="75.7">+5V</text>
<text x="351.7" y="74.7">1</text>
<text x="359.3" y="77">2</text>
<text x="369.5" y="74.7">3</text>
<text x="382.9" y="75.7">30</text>
<text x="395.4" y="73.2">IN+</text>
<text x="397.4" y="77">5</text>
<text x="53.4" y="79.5">4</text>
<text x="59.8" y="79.5">5</text>
<text x="66.1" y="79.5">3</text>
<text x="190.5" y="79.5">XP-0055</text>
<text x="204.5" y="79.5">4</text>
<text x="210.8" y="79.5">5</text>
<text x="217.1" y="79.5">3</text>
<text x="349.2" y="78.2">XP-0156</text>
<text x="363.1" y="78.2">Case</text>
<text x="436.8" y="80.8">Vout3_com</text>
<text x="39.4" y="84.6">XP-0055</text>
<text x="53.1" y="89.7">S</text>
<text x="82" y="88.4">+5V</text>
<text x="133.3" y="84.6">Vout1_com</text>
<text x="204.2" y="89.7">S</text>
<text x="233" y="88.4">+5V</text>
<text x="284.4" y="84.6">Vout2_com</text>
<text x="358.1" y="88.4">5V_GND</text>
<text x="362.9" y="85.9">S</text>
<text x="385.3" y="88.4">+5V</text>
<text x="48.3" y="92.2">5V_GND</text>
<text x="199.3" y="92.2">5V_GND</text>
<text x="59.8" y="98.6">4</text>
<text x="85.2" y="98.6">4</text>
<text x="210.8" y="98.6">4</text>
<text x="236.2" y="96.3">4</text>
<text x="363.2" y="98.6">4</text>
<text x="388.5" y="96.3">4</text>
<text x="50.8" y="107.4">Vout</text>
<text x="57.9" y="102.4">Vin</text>
<text x="61.1" y="104.9">NC1</text>
<text x="67.4" y="106.4">3</text>
<text x="83.7" y="102.4">V+</text>
<text x="88.3" y="104.9">Vo</text>
<text x="92.8" y="106.4">3</text>
<text x="129.5" y="104.9">CJC_out1</text>
<text x="201.9" y="107.4">Vout</text>
<text x="208.9" y="102.4">Vin</text>
<text x="212.2" y="104.9">NC1</text>
<text x="218.4" y="106.4">3</text>
<text x="234.7" y="102.4">V+</text>
<text x="239.3" y="104.9">Vo</text>
<text x="243.8" y="106.4">3</text>
<text x="280.6" y="104.9">CJC_out2</text>
<text x="354.2" y="107.4">Vout</text>
<text x="361.3" y="102.4">Vin</text>
<text x="364.5" y="104.9">NC1</text>
<text x="370.8" y="106.4">3</text>
<text x="387" y="102.4">V+</text>
<text x="391.6" y="104.9">Vo</text>
<text x="396.2" y="106.4">3</text>
<text x="432.9" y="104.9">CJC_out3</text>
<text x="48.3" y="108.7">6</text>
<text x="61.6" y="110">NC2</text>
<text x="67.4" y="111.5">5</text>
<text x="88.3" y="110">NC</text>
<text x="92.8" y="111.5">1</text>
<text x="199.3" y="108.7">6</text>
<text x="212.7" y="110">NC2</text>
<text x="218.4" y="111.5">5</text>
<text x="239.3" y="110">NC</text>
<text x="243.8" y="111.5">1</text>
<text x="351.7" y="108.7">6</text>
<text x="365" y="110">NC2</text>
<text x="370.8" y="111.5">5</text>
<text x="391.6" y="110">NC</text>
<text x="396.2" y="111.5">1</text>
<text x="40.6" y="116.3">1µF</text>
<text x="50.8" y="115.1">Gnd1</text>
<text x="53.4" y="118.9">1</text>
<text x="58.5" y="115.1">Gnd2</text>
<text x="63.5" y="118.9">2</text>
<text x="76.2" y="115.1">Gnd1</text>
<text x="78.8" y="118.9">2</text>
<text x="83.9" y="115.1">Gnd2</text>
<text x="88.9" y="118.9">5</text>
<text x="191.7" y="116.3">1µF</text>
<text x="201.9" y="115.1">Gnd1</text>
<text x="204.4" y="118.9">1</text>
<text x="209.5" y="115.1">Gnd2</text>
<text x="214.6" y="118.9">2</text>
<text x="227.3" y="115.1">Gnd1</text>
<text x="229.8" y="118.9">2</text>
<text x="234.9" y="115.1">Gnd2</text>
<text x="240" y="118.9">5</text>
<text x="344" y="116.3">1µF</text>
<text x="354.2" y="115.1">Gnd1</text>
<text x="356.8" y="118.9">1</text>
<text x="361.9" y="115.1">Gnd2</text>
<text x="366.9" y="118.9">2</text>
<text x="379.6" y="115.1">Gnd1</text>
<text x="382.1" y="118.9">2</text>
<text x="387.2" y="115.1">Gnd2</text>
<text x="392.3" y="118.9">5</text>
<text x="52.1" y="125.2">LT1790ACS6-1.25</text>
<text x="77.5" y="125.2">LM20CIM7</text>
<text x="94" y="121.4">1</text>
<text x="102.9" y="121.4">2</text>
<text x="129.5" y="122.7">CJC_com1</text>
<text x="203.2" y="125.2">LT1790ACS6-1.25</text>
<text x="228.6" y="125.2">LM20CIM7</text>
<text x="245.1" y="121.4">1</text>
<text x="254" y="121.4">2</text>
<text x="280.6" y="122.7">CJC_com2</text>
<text x="355.5" y="125.2">LT1790ACS6-1.25</text>
<text x="380.9" y="125.2">LM20CIM7</text>
<text x="397.4" y="121.4">1</text>
<text x="406.3" y="121.4">2</text>
<text x="432.9" y="122.7">CJC_com3</text>
<text x="34.3" y="131.5">5V_GND</text>
<text x="39.2" y="129">S</text>
<text x="185.4" y="131.5">5V_GND</text>
<text x="190.2" y="129">S</text>
<text x="337.7" y="131.5">5V_GND</text>
<text x="342.6" y="129">S</text>
<text x="91.4" y="159.5">1µF</text>
<text x="242.5" y="159.5">1µF</text>
<text x="102.2" y="164.5">15K</text>
<text x="253.2" y="164.5">15K</text>
<text x="95.3" y="172.2">2</text>
<text x="246.3" y="172.2">2</text>
<text x="61" y="179.8">U15</text>
<text x="73.2" y="178.5">10</text>
<text x="90.2" y="174.7">4</text>
<text x="93.3" y="176">IN-</text>
<text x="99.1" y="174.7">AD8628ARTZ</text>
<text x="109.3" y="179.8">1</text>
<text x="224.2" y="178.5">10</text>
<text x="241.3" y="174.7">4</text>
<text x="244.3" y="176">IN-</text>
<text x="250.1" y="174.7">AD8628ARTZ</text>
<text x="260.3" y="179.8">1</text>
<text x="390.4" y="174.7">+5V</text>
<text x="43.2" y="184.9">Out-</text>
<text x="52.1" y="184.9">-</text>
<text x="69" y="184.9">Out+</text>
<text x="90.2" y="184.9">3</text>
<text x="95.3" y="181.1">U4</text>
<text x="101.6" y="181.1">Out</text>
<text x="133.3" y="181.1">Vout4</text>
<text x="194.3" y="184.9">Out-</text>
<text x="203.2" y="184.9">-</text>
<text x="210.8" y="181.1">U18</text>
<text x="220" y="184.9">Out+</text>
<text x="241.3" y="184.9">3</text>
<text x="246.3" y="181.1">U5</text>
<text x="252.7" y="181.1">Out</text>
<text x="284.4" y="181.1">Vout5</text>
<text x="48.3" y="187.7">1</text>
<text x="67.4" y="187.7">2</text>
<text x="79.5" y="188.7">10</text>
<text x="93.3" y="186.1">IN+</text>
<text x="95.3" y="189.9">5</text>
<text x="108.6" y="187.4">+5V</text>
<text x="199.3" y="187.7">1</text>
<text x="218.4" y="187.7">2</text>
<text x="230.6" y="188.7">10</text>
<text x="244.3" y="186.1">IN+</text>
<text x="246.3" y="189.9">5</text>
<text x="259.7" y="187.4">+5V</text>
<text x="349.2" y="191">0.1µF</text>
<text x="360.6" y="191">0.1µF</text>
<text x="372" y="191">0.1µF</text>
<text x="383.4" y="191">0.1µF</text>
<text x="394.8" y="191">0.1µF</text>
<text x="40.7" y="197.6">XP-0055</text>
<text x="53.4" y="192.5">4</text>
<text x="59.8" y="192.5">5</text>
<text x="66.1" y="192.5">3</text>
<text x="133.3" y="197.6">Vout4_com</text>
<text x="193" y="197.6">XP-0055</text>
<text x="204.5" y="192.5">4</text>
<text x="210.8" y="192.5">5</text>
<text x="217.1" y="192.5">3</text>
<text x="284.4" y="197.6">Vout5_com</text>
<text x="337.7" y="192.5">10µF</text>
<text x="53.1" y="202.6">S</text>
<text x="82" y="201.4">+5V</text>
<text x="204.2" y="202.6">S</text>
<text x="233" y="201.4">+5V</text>
<text x="393.3" y="203.9">S</text>
<text x="48.3" y="205.2">5V_GND</text>
<text x="85.2" y="209.3">4</text>
<text x="199.3" y="205.2">5V_GND</text>
<text x="236.2" y="209.3">4</text>
<text x="388.5" y="206.5">5V_GND</text>
<text x="57.9" y="215.3">Vin</text>
<text x="59.8" y="211.5">4</text>
<text x="83.7" y="215.3">V+</text>
<text x="208.9" y="215.3">Vin</text>
<text x="210.8" y="211.5">4</text>
<text x="234.7" y="215.3">V+</text>
<text x="48.3" y="221.7">6</text>
<text x="50.8" y="220.4">Vout</text>
<text x="61.1" y="217.8">NC1</text>
<text x="67.4" y="219.4">3</text>
<text x="88.3" y="217.8">Vo</text>
<text x="92.8" y="219.4">3</text>
<text x="129.5" y="217.8">CJC_out4</text>
<text x="199.3" y="221.7">6</text>
<text x="201.9" y="220.4">Vout</text>
<text x="212.2" y="217.8">NC1</text>
<text x="218.4" y="219.4">3</text>
<text x="239.3" y="217.8">Vo</text>
<text x="243.8" y="219.4">3</text>
<text x="280.6" y="217.8">CJC_out5</text>
<text x="61.6" y="222.9">NC2</text>
<text x="67.4" y="224.5">5</text>
<text x="88.3" y="222.9">NC</text>
<text x="92.8" y="224.5">1</text>
<text x="212.7" y="222.9">NC2</text>
<text x="218.4" y="224.5">5</text>
<text x="239.3" y="222.9">NC</text>
<text x="243.8" y="224.5">1</text>
<text x="40.6" y="229.3">1µF</text>
<text x="50.8" y="228">Gnd1</text>
<text x="53.4" y="231.8">1</text>
<text x="58.5" y="228">Gnd2</text>
<text x="63.5" y="231.8">2</text>
<text x="76.2" y="228">Gnd1</text>
<text x="78.8" y="231.8">2</text>
<text x="83.9" y="228">Gnd2</text>
<text x="88.9" y="231.8">5</text>
<text x="191.7" y="229.3">1µF</text>
<text x="201.9" y="228">Gnd1</text>
<text x="204.4" y="231.8">1</text>
<text x="209.5" y="228">Gnd2</text>
<text x="214.6" y="231.8">2</text>
<text x="227.3" y="228">Gnd1</text>
<text x="229.8" y="231.8">2</text>
<text x="234.9" y="228">Gnd2</text>
<text x="240" y="231.8">5</text>
<text x="52.1" y="238.2">LT1790ACS6-1.25</text>
<text x="77.5" y="238.2">LM20CIM7</text>
<text x="94" y="234.4">1</text>
<text x="102.9" y="234.4">2</text>
<text x="129.5" y="235.6">CJC_com4</text>
<text x="203.2" y="238.2">LT1790ACS6-1.25</text>
<text x="228.6" y="238.2">LM20CIM7</text>
<text x="245.1" y="234.4">1</text>
<text x="254" y="234.4">2</text>
<text x="280.6" y="235.6">CJC_com5</text>
<text x="34.3" y="244.5">5V_GND</text>
<text x="39.2" y="242">S</text>
<text x="185.4" y="244.5">5V_GND</text>
<text x="190.2" y="242">S</text>
<text x="338" y="340">ZIN Technologies</text>
<text x="422.3" y="428.1">.</text>
</g>
<g font-size="2">
<text x="90.4" y="43.5">1</text>
<text x="96.6" y="43.5">2</text>
<text x="241.4" y="43.5">1</text>
<text x="247.6" y="43.5">2</text>
<text x="393.7" y="43.5">1</text>
<text x="399.9" y="43.5">2</text>
<text x="376" y="60.3">R8</text>
<text x="55.9" y="71.8">+</text>
<text x="126.7" y="69.4">1</text>
<text x="207" y="71.8">+</text>
<text x="277.7" y="69.4">1</text>
<text x="359.3" y="71.8">+</text>
<text x="382.4" y="70.4">R9</text>
<text x="430.1" y="69.4">1</text>
<text x="50.3" y="81.3" transform="rotate(-90 50.3 81.3)">NC1</text>
<text x="56.6" y="81.3" transform="rotate(-90 56.6 81.3)">NC2</text>
<text x="63" y="82.5" transform="rotate(-90 63 82.5)">Case</text>
<text x="201.3" y="81.3" transform="rotate(-90 201.3 81.3)">NC1</text>
<text x="207.7" y="81.3" transform="rotate(-90 207.7 81.3)">NC2</text>
<text x="214" y="82.5" transform="rotate(-90 214 82.5)">Case</text>
<text x="430.1" y="82.1">1</text>
<text x="126.7" y="85.9">1</text>
<text x="277.7" y="85.9">1</text>
<text x="124.1" y="106.2">1</text>
<text x="275.2" y="106.2">1</text>
<text x="427.5" y="106.2">1</text>
<text x="37.9" y="111.8" transform="rotate(-90 37.9 111.8)">1</text>
<text x="189" y="111.8" transform="rotate(-90 189 111.8)">1</text>
<text x="341.3" y="111.8" transform="rotate(-90 341.3 111.8)">1</text>
<text x="37.9" y="118" transform="rotate(-90 37.9 118)">2</text>
<text x="97.8" y="119">TIE1</text>
<text x="189" y="118" transform="rotate(-90 189 118)">2</text>
<text x="248.9" y="119">TIE2</text>
<text x="341.3" y="118" transform="rotate(-90 341.3 118)">2</text>
<text x="401.2" y="119">TIE3</text>
<text x="96.8" y="122.6">1</text>
<text x="100.2" y="122.6">2</text>
<text x="124.1" y="124">1</text>
<text x="247.9" y="122.6">1</text>
<text x="251.3" y="122.6">2</text>
<text x="275.2" y="124">1</text>
<text x="400.2" y="122.6">1</text>
<text x="403.6" y="122.6">2</text>
<text x="427.5" y="124">1</text>
<text x="90.4" y="156.5">1</text>
<text x="96.6" y="156.5">2</text>
<text x="241.4" y="156.5">1</text>
<text x="247.6" y="156.5">2</text>
<text x="330.6" y="179.6">1</text>
<text x="55.9" y="184.8">+</text>
<text x="126.7" y="182.4">1</text>
<text x="207" y="184.8">+</text>
<text x="277.7" y="182.4">1</text>
<text x="335" y="186.6" transform="rotate(-90 335 186.6)">1</text>
<text x="50.3" y="194.3" transform="rotate(-90 50.3 194.3)">NC1</text>
<text x="56.6" y="194.3" transform="rotate(-90 56.6 194.3)">NC2</text>
<text x="63" y="195.5" transform="rotate(-90 63 195.5)">Case</text>
<text x="201.3" y="194.3" transform="rotate(-90 201.3 194.3)">NC1</text>
<text x="207.7" y="194.3" transform="rotate(-90 207.7 194.3)">NC2</text>
<text x="214" y="195.5" transform="rotate(-90 214 195.5)">Case</text>
<text x="330.6" y="196.1">1</text>
<text x="335" y="192.9" transform="rotate(-90 335 192.9)">2</text>
<text x="126.7" y="198.9">1</text>
<text x="277.7" y="198.9">1</text>
<text x="124.1" y="219.2">1</text>
<text x="275.2" y="219.2">1</text>
<text x="37.9" y="224.7" transform="rotate(-90 37.9 224.7)">1</text>
<text x="189" y="224.7" transform="rotate(-90 189 224.7)">1</text>
<text x="37.9" y="230.9" transform="rotate(-90 37.9 230.9)">2</text>
<text x="97.8" y="231.9">TIE4</text>
<text x="189" y="230.9" transform="rotate(-90 189 230.9)">2</text>
<text x="248.9" y="231.9">TIE5</text>
<text x="96.8" y="235.6">1</text>
<text x="100.2" y="235.6">2</text>
<text x="124.1" y="236.9">1</text>
<text x="247.9" y="235.6">1</text>
<text x="251.3" y="235.6">2</text>
<text x="275.2" y="236.9">1</text>
</g>
<g font-size="1.8">
<text x="99.6" y="49.6">1</text>
<text x="107.7" y="49.9">2</text>
<text x="250.7" y="49.6">1</text>
<text x="258.8" y="49.9">2</text>
<text x="403" y="49.6">1</text>
<text x="411.1" y="49.9">2</text>
<text x="70.4" y="63.6">1</text>
<text x="78.5" y="63.8">2</text>
<text x="221.4" y="63.6">1</text>
<text x="229.6" y="63.8">2</text>
<text x="373.8" y="63.6">1</text>
<text x="381.9" y="63.8">2</text>
<text x="76.8" y="73.7">1</text>
<text x="84.9" y="74">2</text>
<text x="227.8" y="73.7">1</text>
<text x="235.9" y="74">2</text>
<text x="380.1" y="73.7">1</text>
<text x="388.2" y="74">2</text>
<text x="99.6" y="162.6">1</text>
<text x="107.7" y="162.9">2</text>
<text x="250.7" y="162.6">1</text>
<text x="258.8" y="162.9">2</text>
<text x="70.4" y="176.6">1</text>
<text x="78.5" y="176.8">2</text>
<text x="221.4" y="176.6">1</text>
<text x="229.6" y="176.8">2</text>
<text x="76.8" y="186.7">1</text>
<text x="84.9" y="187">2</text>
<text x="227.8" y="186.7">1</text>
<text x="235.9" y="187">2</text>
<text x="346.2" y="186.6" transform="rotate(-90 346.2 186.6)">1</text>
<text x="357.6" y="186.6" transform="rotate(-90 357.6 186.6)">1</text>
<text x="369.1" y="186.6" transform="rotate(-90 369.1 186.6)">1</text>
<text x="380.4" y="186.6" transform="rotate(-90 380.4 186.6)">1</text>
<text x="391.9" y="186.6" transform="rotate(-90 391.9 186.6)">1</text>
<text x="346.2" y="192.7" transform="rotate(-90 346.2 192.7)">2</text>
<text x="357.6" y="192.7" transform="rotate(-90 357.6 192.7)">2</text>
<text x="369.1" y="192.7" transform="rotate(-90 369.1 192.7)">2</text>
<text x="380.4" y="192.7" transform="rotate(-90 380.4 192.7)">2</text>
<text x="391.9" y="192.7" transform="rotate(-90 391.9 192.7)">2</text>
</g>
</svg>
